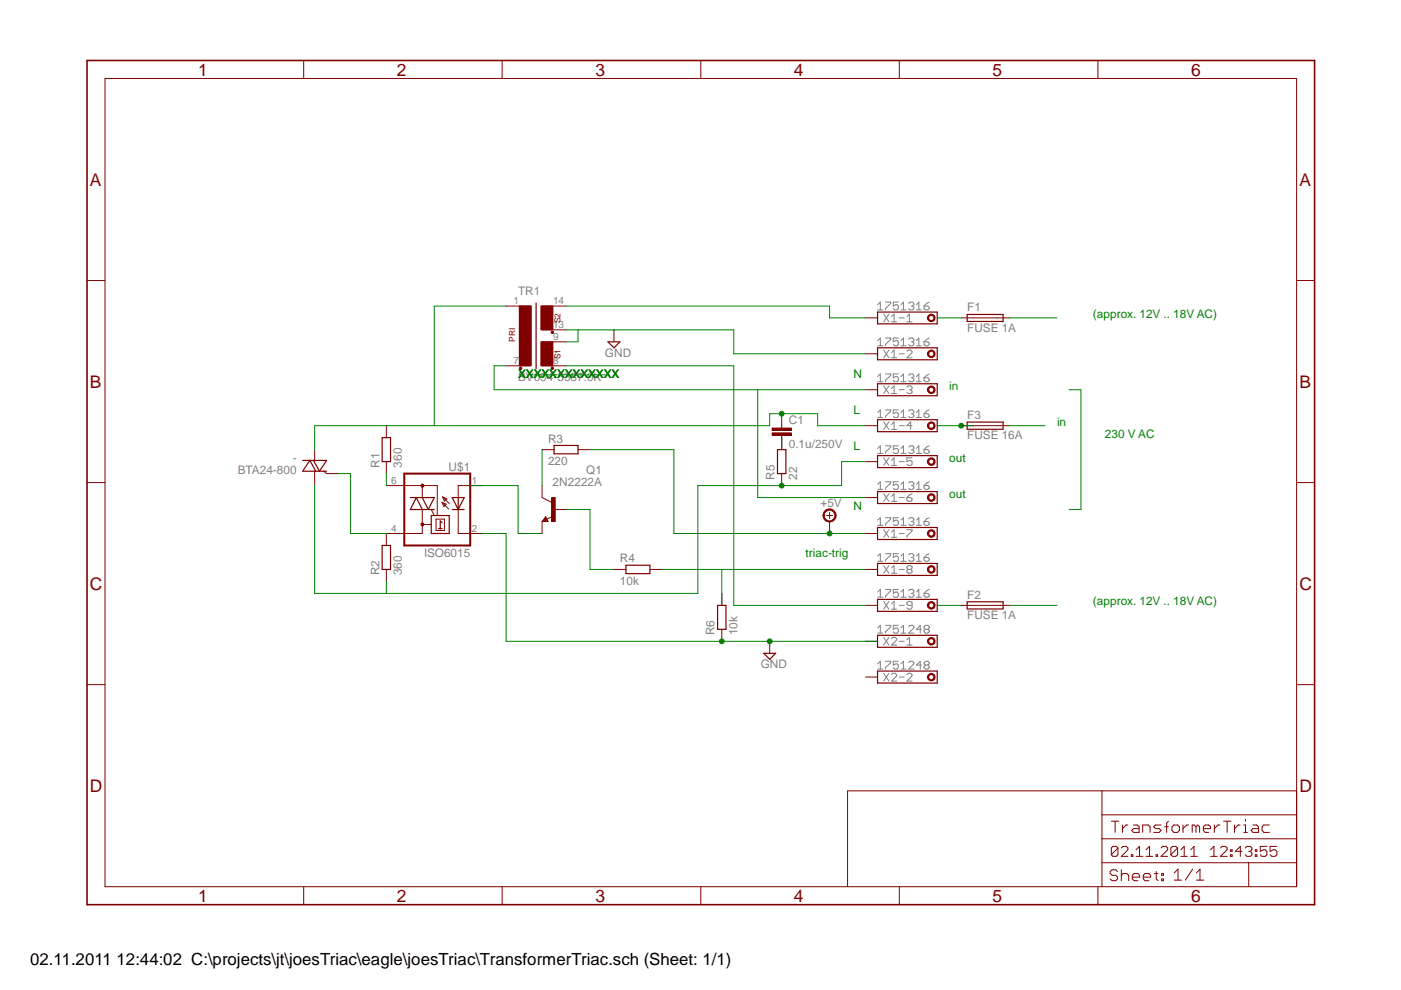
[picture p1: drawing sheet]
<svg xmlns="http://www.w3.org/2000/svg" width="297mm" height="210mm" viewBox="0 0 297 210" stroke-linecap="round" stroke-linejoin="round" font-family="sans-serif">
<g fill="none" stroke="#808080" stroke-width=".21">
<path d="M186.1 64.6l.5-.5v1.6M186.1 72.2l.5-.5v1.6M186.1 79.8l.5-.5v1.6M186.1 65.7h1.1M186.1 73.3h1.1M187.4 66.6l1.1 1.6M187.4 74.2l1.1 1.7M187.7 64.1h1.1v.2l-1.1 1.1v.3M187.7 71.7h1.1v.3l-1.1 1v.3M187.7 79.3h1.1v.3l-1.1 1v.3M188.5 66.6l-1.1 1.6M188.5 74.2l-1.1 1.7"/>
<path d="M189 67.1l.6-.5v1.6M189 74.8l.6-.6v1.7M189 68.2h1.1M189 75.9h1.1M190.5 64.1h-1.1v.8l.5-.3h.3l.3 .3v.5l-.3 .3h-.6l-.2-.3M190.5 71.7h-1.1v.8l.5-.3h.3l.3 .3v.5l-.3 .3h-.6l-.2-.3M190.5 79.3h-1.1v.8l.5-.3h.3l.3 .3v.5l-.3 .3h-.6l-.2-.3M190.7 67.4h1M190.7 75h1M191 65.7h1.1M191 64.6l.6-.5v1.6M191 72.2l.6-.5v1.6"/>
<path d="M191 79.8l.6-.5v1.6M191 73.3h1.1M192.3 74.5l.3-.3h.5l.3 .3v.3l-1.1 1.1h1.1M192.3 68.2h1.1M192.3 67.1l.5-.5v1.6M192.7 64.3l.2-.2h.6l.3 .2v.3l-.3 .3M192.7 72l.2-.3h.6l.3 .3v.2l-.3 .3M192.7 79.6l.2-.3h.6l.3 .3v.2l-.3 .3M193.2 64.9h.3M193.2 72.5h.3M193.5 64.9l.3 .3v.2l-.3 .3h-.6l-.2-.3M193.5 72.5l.3 .3v.2l-.3 .3h-.6l-.2-.3"/>
<path d="M194.3 65.7h1.1M194.3 64.6l.5-.5v1.6M194.3 72.2l.5-.5v1.6M194.3 79.8l.5-.5v1.6M194.3 73.3h1.1M195.9 64.9h.8l.3 .3v.2l-.3 .3h-.5l-.3-.3zM195.9 72.5h.8l.3 .3v.2l-.3 .3h-.5l-.3-.3zM197 64.1l-1.1 .8M197 71.7l-1.1 .8M197 79.3l-1.1 .8M186.1 87.5l.5-.6v1.6M186.1 95.1l.5-.6v1.6"/>
<path d="M186.1 80.9h1.1M186.1 88.5h1.1M186.1 96.1h1.1M187.4 81.8l1.1 1.6M187.4 89.5l1.1 1.6M187.4 97.1l1.1 1.6M187.7 86.9h1.1v.3l-1.1 1.1v.2M187.7 94.5h1.1v.3l-1.1 1.1v.2M188.5 81.8l-1.1 1.6M188.5 89.5l-1.1 1.6M188.5 97.1l-1.1 1.6M189 82.4l.6-.6v1.6"/>
<path d="M189 90l.6-.5v1.6M189 97.6l.6-.5v1.6M189 83.4h1.1M189 91.1h1.1M189 98.7h1.1M190.5 86.9h-1.1v.8l.5-.2h.3l.3 .2v.6l-.3 .2h-.6l-.2-.2M190.5 94.5h-1.1v.8l.5-.2h.3l.3 .2v.6l-.3 .2h-.6l-.2-.2M190.7 82.6h1M190.7 90.3h1M190.7 97.9h1M191 87.5l.6-.6v1.6M191 95.1l.6-.6v1.6"/>
<path d="M191 80.9h1.1M191 88.5h1.1M191 96.1h1.1M192.3 82.1l.3-.3h.5l.3 .3v.3l-.3 .2M192.7 87.2l.2-.3h.6l.3 .3v.3l-.3 .2M192.7 94.8l.2-.3h.6l.3 .3v.3l-.3 .2M192.8 82.6h.3M193.1 82.6l.3 .3v.3l-.3 .2h-.5l-.3-.2M193.2 80.1h.3M193.2 87.7h.3M193.2 95.3h.3M193.4 97.1h-1.1v.8l.5-.3h.3l.3 .3v.5l-.3 .3h-.5l-.3-.3"/>
<path d="M193.4 90.3h-1.1l.8-.8v1.6M193.5 80.1l.3 .3v.2l-.3 .3h-.6l-.2-.3M193.5 87.7l.3 .3v.3l-.3 .2h-.6l-.2-.2M193.5 95.3l.3 .3v.3l-.3 .2h-.6l-.2-.2M194.3 87.5l.5-.6v1.6M194.3 95.1l.5-.6v1.6M194.3 80.9h1.1M194.3 88.5h1.1M194.3 96.1h1.1M195.9 80.1h.8l.3 .3v.2l-.3 .3h-.5l-.3-.3zM195.9 87.7h.8l.3 .3v.3l-.3 .2h-.5l-.3-.2zM195.9 95.3h.8l.3 .3v.3l-.3 .2h-.5l-.3-.2z"/>
<path d="M197 86.9l-.5 .3-.6 .5M197 94.5l-.5 .3-.6 .5M186.1 102.7l.5-.5v1.6M186.1 110.3l.5-.5v1.6M186.1 117.9l.5-.5v1.6M186.1 103.8h1.1M186.1 111.4h1.1M186.1 119h1.1M187.4 104.7l1.1 1.6M187.4 112.3l1.1 1.6M187.4 119.9l1.1 1.6M187.7 102.2h1.1v.2l-1.1 1.1v.3"/>
<path d="M187.7 109.8h1.1v.2l-1.1 1.1v.3M187.7 117.4h1.1v.2l-1.1 1.1v.3M188.5 104.7l-1.1 1.6M188.5 112.3l-1.1 1.6M188.5 119.9l-1.1 1.6M189 105.2l.6-.5v1.6M189 112.8l.6-.5v1.6M189 106.3h1.1M189 113.9h1.1M190.5 102.2h-1.1v.8l.5-.3h.3l.3 .3v.5l-.3 .3h-.6l-.2-.3M190.5 109.8h-1.1v.8l.5-.3h.3l.3 .3v.5l-.3 .3h-.6l-.2-.3M190.5 117.4h-1.1v.8l.5-.3h.3l.3 .3v.5l-.3 .3h-.6l-.2-.3"/>
<path d="M190.7 105.5h1M190.7 113.1h1M191 102.7l.6-.5v1.6M191 110.3l.6-.5v1.6M191 117.9l.6-.5v1.6M191 103.8h1.1M191 111.4h1.1M191 119h1.1M192.3 105.5h.8l.3 .2v.3l-.3 .3h-.5l-.3-.3zM192.3 112.3h1.1v.3l-1.1 1.1v.2M192.7 102.4l.2-.2h.6l.3 .2v.3l-.3 .3M192.7 110l.2-.2h.6l.3 .2v.3l-.3 .3"/>
<path d="M192.7 117.6l.2-.2h.6l.3 .2v.3l-.3 .3M193.2 103h.3M193.2 110.6h.3M193.2 118.2h.3M193.4 104.7l-.6 .2-.5 .6M193.5 103l.3 .2v.3l-.3 .3h-.6l-.2-.3M193.5 110.6l.3 .2v.3l-.3 .3h-.6l-.2-.3M193.5 118.2l.3 .2v.3l-.3 .3h-.6l-.2-.3M194.3 102.7l.5-.5v1.6M194.3 110.3l.5-.5v1.6M194.3 117.9l.5-.5v1.6M194.3 103.8h1.1"/>
<path d="M194.3 111.4h1.1M194.3 119h1.1M195.9 103h.8l.3 .2v.3l-.3 .3h-.5l-.3-.3zM195.9 110.6h.8l.3 .2v.3l-.3 .3h-.5l-.3-.3zM195.9 118.2h.8l.3 .2v.3l-.3 .3h-.5l-.3-.3zM197 102.2l-.5 .2-.6 .6M197 109.8l-.5 .2-.6 .6M197 117.4l-.5 .2-.6 .6M186.1 125.5l.5-.5v1.6M186.1 133.1l.5-.5v1.6M186.1 126.6h1.1M186.1 134.2h1.1"/>
<path d="M187.4 127.5l1.1 1.7M187.4 135.1l1.1 1.7M187.7 125h1.1v.3l-1.1 1.1v.2M187.7 132.6h1.1v.3l-1.1 1v.3M188.5 127.5l-1.1 1.7M188.5 135.1l-1.1 1.7M189 120.4l.6-.5v1.6M189 128.1l.6-.6v1.7M189 121.5h1.1M189 129.2h1.1M189 135.4l.3-.3h.5l.3 .3v.3l-1.1 1.1h1.1M190.5 125h-1.1v.8l.5-.3h.3l.3 .3v.6l-.3 .2h-.6l-.2-.2"/>
<path d="M190.5 132.6h-1.1v.8l.5-.3h.3l.3 .3v.5l-.3 .3h-.6l-.2-.3M190.7 120.7h1M190.7 128.4h1M190.7 136h1M191 125.5l.6-.5v1.6M191 133.1l.6-.5v1.6M191 126.6h1.1M191 134.2h1.1M192.3 135.7l.5-.6v1.7M192.3 136.8h1.1M192.6 120.7l-.3-.3v-.2l.3-.3h.5l.3 .3v.2l-.3 .3M192.6 120.7l-.3 .3v.3l.3 .2h.5l.3-.2v-.3l-.3-.3"/>
<path d="M192.6 120.7h.5M192.7 125.3l.2-.3h.6l.3 .3v.2l-.3 .3M192.7 132.9l.2-.3h.6l.3 .3v.2l-1.1 1.1h1.1M193.2 125.8h.3M193.4 128.4h-.8l-.3-.3v-.3l.3-.3h.5l.3 .3v1.1l-.3 .3h-.5l-.3-.3M193.5 125.8l.3 .3v.3l-.3 .2h-.6l-.2-.2M194.3 125.5l.5-.5v1.6M194.3 126.6h1.1M195.4 133.4h-1.1l.8-.8v1.6M195.9 125.8h.8l.3 .3v.3l-.3 .2h-.5l-.3-.2zM196.2 133.4l-.3-.3v-.2l.3-.3h.5l.3 .3v.2l-.3 .3M196.2 133.4l-.3 .3v.2l.3 .3h.5l.3-.3v-.2l-.3-.3"/>
<path d="M196.2 133.4h.5M197 125l-1.1 .8M186.1 140.8l.5-.6v1.7M186.1 141.9h1.1M187.4 142.7l1.1 1.7M187.7 140.2h1.1v.3l-1.1 1.1v.3M188.5 142.7l-1.1 1.7M189 143l.3-.3h.5l.3 .3v.3l-1.1 1.1h1.1M190.5 140.2h-1.1v.8l.5-.2h.3l.3 .2v.6l-.3 .3h-.6l-.2-.3M190.7 143.6h1M191 140.8l.6-.6v1.7M191 141.9h1.1"/>
<path d="M192.3 143l.3-.3h.5l.3 .3v.3l-1.1 1.1h1.1M192.7 140.5l.2-.3h.6l.3 .3v.3l-1.1 1.1h1.1M195.4 141h-1.1l.8-.8v1.7M196.2 141l-.3-.2v-.3l.3-.3h.5l.3 .3v.3l-.3 .2M196.2 141l-.3 .3v.3l.3 .3h.5l.3-.3v-.3l-.3-.3M196.2 141h.5"/>
</g>
<path d="M113.7 64.3v13.9" fill="none" stroke="#800000" stroke-width=".25"/>
<path d="M107.3 64.9h5.1M107.3 77.6h5.1M114.9 64.9h5.1M114.9 77.6h5.1M114.9 72.5h5.1M114.9 69.9h5.1" fill="none" stroke="#800000" stroke-width=".21"/>
<path d="M110.1 64.9h2.5v12.7h-2.5z" fill-rule="evenodd" fill="#800000"/>
<path d="M110.1 64.9h2.5v12.7h-2.5z" fill="none" stroke="#800000" stroke-width=".21"/>
<path d="M114.7 64.9h2.5v5h-2.5z" fill-rule="evenodd" fill="#800000"/>
<path d="M114.7 64.9h2.5v5h-2.5z" fill="none" stroke="#800000" stroke-width=".21"/>
<path d="M114.7 72.5h2.5v5.1h-2.5z" fill-rule="evenodd" fill="#800000"/>
<path d="M114.7 72.5h2.5v5.1h-2.5z" fill="none" stroke="#800000" stroke-width=".21"/>
<path d="M110.2 77.9h.4v.4h-.4z" fill-rule="evenodd" fill="#800000"/>
<path d="M110.2 77.9h.4v.4h-.4z" fill="none" stroke="#800000" stroke-width=".21"/>
<path d="M116.9 77.9h.4v.4h-.4z" fill-rule="evenodd" fill="#800000"/>
<path d="M116.9 77.9h.4v.4h-.4z" fill="none" stroke="#800000" stroke-width=".21"/>
<path d="M116.9 70.3h.4v.4h-.4z" fill-rule="evenodd" fill="#800000"/>
<path d="M116.9 70.3h.4v.4h-.4zM130.2 69.9v2.6M183.5 67.4h2.6" fill="none" stroke="#800000" stroke-width=".21"/>
<path d="M128.9 72.5h2.5l-1.2 1.2zM186.1 66.2h12.6v2.5h-12.6z" fill="none" stroke="#800000" stroke-width=".25"/>
<path d="M196.7 67.1a.82 .82 0 0 1 1.4-.2 .82 .82 0 0 1-.4 1.3 .82 .82 0 0 1-1.1-.8h.3a.56 .56 0 0 1 .7-.5 .56 .56 0 0 1 .3 .8 .56 .56 0 0 1-.9 0l-.1-.3h-.3z" fill-rule="evenodd" fill="#800000"/>
<path d="M183.5 75h2.6M196.7 67.1a.82 .82 0 0 1 1.4-.2 .82 .82 0 0 1-.4 1.3 .82 .82 0 0 1-1.1-.8h.3a.56 .56 0 0 1 .7-.5 .56 .56 0 0 1 .3 .8 .56 .56 0 0 1-.9 0l-.1-.3h-.3z" fill="none" stroke="#800000" stroke-width=".21"/>
<path d="M186.1 73.7h12.6v2.6h-12.6z" fill="none" stroke="#800000" stroke-width=".25"/>
<path d="M196.7 74.6a.82 .82 0 0 1 1.4-.2 .82 .82 0 0 1-.3 1.4 .82 .82 0 0 1-1.2-.8h.3a.55 .55 0 0 1 .7-.6 .55 .55 0 0 1 .3 .9 .55 .55 0 0 1-.9 0l-.1-.3h-.3z" fill-rule="evenodd" fill="#800000"/>
<path d="M196.7 74.6a.82 .82 0 0 1 1.4-.2 .82 .82 0 0 1-.3 1.4 .82 .82 0 0 1-1.2-.8h.3a.55 .55 0 0 1 .7-.6 .55 .55 0 0 1 .3 .9 .55 .55 0 0 1-.9 0l-.1-.3h-.3zM183.5 82.6h2.6" fill="none" stroke="#800000" stroke-width=".21"/>
<path d="M186.1 81.4h12.6v2.5h-12.6z" fill="none" stroke="#800000" stroke-width=".25"/>
<path d="M196.7 82.3a.82 .82 0 0 1 1.4-.2 .82 .82 0 0 1-.3 1.3 .82 .82 0 0 1-1.2-.8h.3a.55 .55 0 0 1 .7-.5 .55 .55 0 0 1 .3 .8 .55 .55 0 0 1-.9 0l-.1-.3h-.3z" fill-rule="evenodd" fill="#800000"/>
<path d="M183.5 90.3h2.6M196.7 82.3a.82 .82 0 0 1 1.4-.2 .82 .82 0 0 1-.3 1.3 .82 .82 0 0 1-1.2-.8h.3a.55 .55 0 0 1 .7-.5 .55 .55 0 0 1 .3 .8 .55 .55 0 0 1-.9 0l-.1-.3h-.3z" fill="none" stroke="#800000" stroke-width=".21"/>
<path d="M186.1 89h12.6v2.5h-12.6z" fill="none" stroke="#800000" stroke-width=".25"/>
<path d="M196.7 89.9a.82 .82 0 0 1 1.4-.2 .82 .82 0 0 1-.3 1.3 .82 .82 0 0 1-1.2-.7h.3a.55 .55 0 0 1 .7-.6 .55 .55 0 0 1 .3 .8 .55 .55 0 0 1-.9 0l-.1-.2h-.3z" fill-rule="evenodd" fill="#800000"/>
<path d="M183.5 97.9h2.6M196.7 89.9a.82 .82 0 0 1 1.4-.2 .82 .82 0 0 1-.3 1.3 .82 .82 0 0 1-1.2-.7h.3a.55 .55 0 0 1 .7-.6 .55 .55 0 0 1 .3 .8 .55 .55 0 0 1-.9 0l-.1-.2h-.3z" fill="none" stroke="#800000" stroke-width=".21"/>
<path d="M186.1 96.6h12.6v2.5h-12.6z" fill="none" stroke="#800000" stroke-width=".25"/>
<path d="M196.7 97.5a.82 .82 0 0 1 1.4-.2 .82 .82 0 0 1-.3 1.3 .82 .82 0 0 1-1.2-.7h.3a.55 .55 0 0 1 .7-.6 .55 .55 0 0 1 .3 .9 .55 .55 0 0 1-.9-.1l-.1-.2h-.3z" fill-rule="evenodd" fill="#800000"/>
<path d="M196.7 97.5a.82 .82 0 0 1 1.4-.2 .82 .82 0 0 1-.3 1.3 .82 .82 0 0 1-1.2-.7h.3a.55 .55 0 0 1 .7-.6 .55 .55 0 0 1 .3 .9 .55 .55 0 0 1-.9-.1l-.1-.2h-.3zM183.5 105.5h2.6" fill="none" stroke="#800000" stroke-width=".21"/>
<path d="M186.1 104.2h12.6v2.6h-12.6z" fill="none" stroke="#800000" stroke-width=".25"/>
<path d="M196.7 105.1a.82 .82 0 0 1 1.4-.2 .82 .82 0 0 1-.3 1.3 .82 .82 0 0 1-1.2-.7h.3a.55 .55 0 0 1 .7-.6 .55 .55 0 0 1 .3 .9 .55 .55 0 0 1-.9-.1l-.1-.2h-.3z" fill-rule="evenodd" fill="#800000"/>
<path d="M183.5 113.1h2.6M196.7 105.1a.82 .82 0 0 1 1.4-.2 .82 .82 0 0 1-.3 1.3 .82 .82 0 0 1-1.2-.7h.3a.55 .55 0 0 1 .7-.6 .55 .55 0 0 1 .3 .9 .55 .55 0 0 1-.9-.1l-.1-.2h-.3z" fill="none" stroke="#800000" stroke-width=".21"/>
<path d="M186.1 111.8h12.6v2.6h-12.6z" fill="none" stroke="#800000" stroke-width=".25"/>
<path d="M196.7 112.7a.82 .82 0 0 1 1.3-.2 .82 .82 0 0 1-.2 1.4 .82 .82 0 0 1-1.2-.8h.3a.55 .55 0 0 1 .7-.6 .55 .55 0 0 1 .3 .9 .55 .55 0 0 1-.9 0l-.1-.3h-.3z" fill-rule="evenodd" fill="#800000"/>
<path d="M196.7 112.7a.82 .82 0 0 1 1.3-.2 .82 .82 0 0 1-.2 1.4 .82 .82 0 0 1-1.2-.8h.3a.55 .55 0 0 1 .7-.6 .55 .55 0 0 1 .3 .9 .55 .55 0 0 1-.9 0l-.1-.3h-.3zM183.5 120.7h2.6" fill="none" stroke="#800000" stroke-width=".21"/>
<path d="M186.1 119.5h12.6v2.5h-12.6z" fill="none" stroke="#800000" stroke-width=".25"/>
<path d="M196.7 120.4a.82 .82 0 0 1 1.3-.2 .82 .82 0 0 1-.2 1.3 .82 .82 0 0 1-1.2-.8h.3a.55 .55 0 0 1 .7-.5 .55 .55 0 0 1 .3 .8 .55 .55 0 0 1-.9 0l-.1-.3h-.3z" fill-rule="evenodd" fill="#800000"/>
<path d="M183.5 128.4h2.6M196.7 120.4a.82 .82 0 0 1 1.3-.2 .82 .82 0 0 1-.2 1.3 .82 .82 0 0 1-1.2-.8h.3a.55 .55 0 0 1 .7-.5 .55 .55 0 0 1 .3 .8 .55 .55 0 0 1-.9 0l-.1-.3h-.3z" fill="none" stroke="#800000" stroke-width=".21"/>
<path d="M186.1 127.1h12.6v2.5h-12.6z" fill="none" stroke="#800000" stroke-width=".25"/>
<path d="M196.7 128a.82 .82 0 0 1 1.3-.2 .82 .82 0 0 1-.2 1.3 .82 .82 0 0 1-1.2-.7h.3a.55 .55 0 0 1 .7-.6 .55 .55 0 0 1 .3 .8 .55 .55 0 0 1-.9 0l-.1-.2h-.3z" fill-rule="evenodd" fill="#800000"/>
<path d="M66.7 95.3v2.6M66.7 99.9v3.1M68.6 99.9l.7 .5h2.5M183.5 136h2.6M196.7 128a.82 .82 0 0 1 1.3-.2 .82 .82 0 0 1-.2 1.3 .82 .82 0 0 1-1.2-.7h.3a.55 .55 0 0 1 .7-.6 .55 .55 0 0 1 .3 .8 .55 .55 0 0 1-.9 0l-.1-.2h-.3z" fill="none" stroke="#800000" stroke-width=".21"/>
<path d="M64.2 97.6h5.1l-1.6 2.3-1.2-2.3M67 99.9l-1.3-2.3-1.5 2.3h5.1M186.1 134.7h12.6v2.5h-12.6z" fill="none" stroke="#800000" stroke-width=".25"/>
<path d="M196.7 135.6a.82 .82 0 0 1 1.3-.2 .82 .82 0 0 1-.2 1.3 .82 .82 0 0 1-1.2-.7h.3a.56 .56 0 0 1 .7-.6 .56 .56 0 0 1 .3 .9 .56 .56 0 0 1-.9-.1l-.1-.2h-.3z" fill-rule="evenodd" fill="#800000"/>
<path d="M196.7 135.6a.82 .82 0 0 1 1.3-.2 .82 .82 0 0 1-.2 1.3 .82 .82 0 0 1-1.2-.7h.3a.56 .56 0 0 1 .7-.6 .56 .56 0 0 1 .3 .9 .56 .56 0 0 1-.9-.1l-.1-.2h-.3zM183.5 143.6h2.6" fill="none" stroke="#800000" stroke-width=".21"/>
<path d="M186.1 142.3h12.6v2.5h-12.6z" fill="none" stroke="#800000" stroke-width=".25"/>
<path d="M196.7 143.2a.82 .82 0 0 1 1.4-.2 .82 .82 0 0 1-.4 1.3 .82 .82 0 0 1-1.1-.7h.3a.56 .56 0 0 1 .7-.6 .56 .56 0 0 1 .3 .9 .56 .56 0 0 1-.9-.1l-.1-.2h-.3z" fill-rule="evenodd" fill="#800000"/>
<g fill="none" stroke="#800000" stroke-width=".21">
<path d="M81.9 103h2.6M81.9 113.1h2.6M89.5 105.5v-2.5h3.2v6.3M89.5 111.2h1.9M91.4 108l.7 1.3M92.5 110.1h1.7v2.4h-1.7zM93.7 106.5l1.4 1.4M93.7 106.5l.9 .4-.5 .5zM93.8 105.4l.9 .3-.5 .6zM93.8 105.4l1.4 1.4M97.2 103v2.5M97.2 108v5.1"/>
<path d="M99.7 103h2.5M99.7 113.1h2.5M196.7 143.2a.82 .82 0 0 1 1.4-.2 .82 .82 0 0 1-.4 1.3 .82 .82 0 0 1-1.1-.7h.3a.56 .56 0 0 1 .7-.6 .56 .56 0 0 1 .3 .9 .56 .56 0 0 1-.9-.1l-.1-.2h-.3z"/>
</g>
<path d="M87 105.5h5.1l-1.3 2.5-1.3-2.5M89.5 108l-1.2-2.5-1.3 2.5h5.1M91.4 109.3h3.8v3.8h-3.8zM93 112.1h.7M93.7 110.8l-.4-.4v1.7M95.9 105.5h2.5l-1.2 2.5zM95.9 108h2.5M97.2 105.5v2.5" fill="none" stroke="#800000" stroke-width=".25"/>
<path d="M89.3 102.7l.2-.1 .3 .1v.5h-.5z" fill-rule="evenodd" fill="#800000"/>
<path d="M89.3 102.7l.2-.1 .3 .1v.5h-.5z" fill="none" stroke="#800000" stroke-width=".21"/>
<path d="M89.3 111h.5v.4l-.3 .1-.2-.1z" fill-rule="evenodd" fill="#800000"/>
<g fill="none" stroke="#800000" stroke-width=".21">
<path d="M81.9 90.3v2.5M81.9 97.9v2.5M114.9 95.3h2.6M122.6 95.3h2.5M81.9 113.1v2.6M84.5 103h5M89.3 111h.5v.4l-.3 .1-.2-.1zM89.5 108v5.1h-5M97.2 103h2.5M97.2 113.1h2.5M114.9 103v2.5M114.9 110.6v2.5"/>
<path d="M117.5 108h2.5M81.9 120.7v2.6M130.2 120.7h2.5M137.8 120.7h2.5"/>
</g>
<path d="M85.7 100.4h14v15.3h-14z" fill="none" stroke="#800000" stroke-width=".42"/>
<path d="M81 92.8h1.8v5.1h-1.8zM117.5 94.4h5.1v1.8h-5.1zM81 115.7h1.8v5h-1.8zM132.7 119.8h5.1v1.8h-5.1z" fill="none" stroke="#800000" stroke-width=".25"/>
<path d="M117 105.5h.7v5.1h-.7z" fill-rule="evenodd" fill="#800000"/>
<g fill="none" stroke="#800000" stroke-width=".21">
<path d="M22.3 16.6h252.6v171.4h-252.6zM64.4 12.8v3.8M106.5 12.8v3.8M148.6 12.8v3.8M190.7 12.8v3.8M232.8 12.8v3.8M18.5 59.5h3.8M274.9 59.5h3.8M203.8 67.4h10.1M165.7 87.7v2.6M165.7 92.8v2.5M203.8 90.3h10.1"/>
<path d="M18.5 102.3h3.8M114.9 105.5l2.1 1M115.7 109.6l.5 1h-1.3zM117 105.5h.7v5.1h-.7zM117.2 109.5l-1.3 .6M274.9 102.3h3.8M203.8 128.4h10.1M18.5 145.2h3.8M274.9 145.2h3.8M233.6 167.7v20.3M233.6 177.8h41.3M233.6 172.8h41.3"/>
<path d="M235.6 174.1h1.6M236.4 174.1v2.4M237 179.8l-.3-.3h-.7l-.4 .3v1.4M237 179.8v1.4l-.3 .4h-.7l-.4-.4M237 179.8l-1.4 1.4M237.7 179.8l.4-.3h.7l.3 .3v.4l-1.4 1.4h1.4M238 174.9v1.6M239.1 174.9h-.3l-.8 .8M240.3 174.9h.8l.4 .4v1.2h-1.2l-.4-.4 .4-.4h1.2M242.3 176.5v-1.6h1.2l.3 .4v1.2M246.2 174.9h-1.2l-.4 .4 .4 .4h.8l.4 .4-.4 .4h-1.2M246.2 179.8l.3-.3h.7l.4 .3v.4l-1.4 1.4h1.4"/>
<path d="M246.9 175.3h.8M247.7 174.1l-.3 .4v2M248.5 175.3l.4-.4h.8l.4 .4v.8l-.4 .4h-.8l-.4-.4zM249.7 179.8l-.4-.3h-.7l-.4 .3v1.4M249.7 179.8v1.4l-.4 .4h-.7l-.4-.4M249.7 179.8l-1.5 1.4M250.8 174.9v1.6M252 174.9h-.4l-.8 .8M253.6 175.3l-.4-.4h-.4v1.6M253.6 175.3v1.2M253.6 175.3l.4-.4 .3 .4v1.2M255.1 175.7h1.6v-.4l-.4-.4h-.8l-.4 .4v.8l.4 .4h.8"/>
<path d="M257.5 174.9v1.6M258.7 174.9h-.5l-.7 .8M258.8 179.8l.3-.3h.7l.4 .3v.4l-1.4 1.4h1.4M259.4 174.1h1.6M260.2 174.1v2.4M261.7 174.9v1.6M262.9 174.9h-.4l-.8 .8M263.7 174.9h.4v1.6M263.7 176.5h.8M264 179.8l.4-.3h.7l.3 .3v.4l-.3 .3M264.1 173.7v.4M265.6 174.9h.8l.4 .4v1.2h-1.2l-.3-.4 .3-.4h1.2"/>
<path d="M268.6 179.5h-1.4v1l.7-.3h.4l.3 .3v.7l-.3 .4h-.8l-.3-.4M269.2 174.9h-1.2l-.4 .4v.8l.4 .4h1.2M270.7 179.5h-1.4v1l1-.3 .4 .3v.7l-.4 .4h-.6l-.4-.4M274.9 167.7h-95.2v20.3M64.4 188v3.8M106.5 188v3.8M148.6 188v3.8M190.7 188v3.8M232.8 188v3.8M233.6 182.9h41.3M236.9 184.8l-.3-.4h-.8l-.4 .4v.4l.4 .4h.8l.3 .4v.4l-.3 .3h-.8l-.4-.3M237.7 184.4v2.3"/>
<path d="M237.7 185.6l.4-.4h.8l.4 .4v1.1M239.9 181.2h.3v.4h-.3zM240.1 186h1.5v-.4l-.3-.4h-.9l-.3 .4v.8l.3 .3h.9M240.9 181.6h1.4M240.9 180.2l.7-.7v2.1M242.4 186h1.6v-.4l-.4-.4h-.8l-.4 .4v.8l.4 .3h.8M243 181.6h1.4M243 180.2l.7-.7v2.1M244.7 185.2h.8M245.1 181.2h.3v.4h-.3zM245.1 184.8v1.6l.4 .3M246.3 185.2h.4v.4h-.4z"/>
<path d="M246.3 186.4h.4v.3h-.4zM249 185.1l.8-.8v2.3M249 186.6h1.5M250.4 181.6h1.4M250.4 180.2l.7-.7v2.1M252.5 181.6h1.4M252.5 180.2l.6-.7v2.1M252.9 184.3l-1.6 2.3M253.7 186.6h1.5M253.7 185.1l.7-.8v2.3M256.7 181.6h1.4M256.7 180.2l.7-.7v2.1"/>
<path d="M260.9 181.2h.3v.4h-.3zM260.9 180.2h.3v.3h-.3zM263.4 180.5h-1.5l1.1-1v2.1M264.7 182.9v5.1M264.7 180.5h.4M265.1 180.5l.3 .3v.4l-.3 .4h-.7l-.4-.4M266.1 181.2h.4v.4h-.4zM266.1 180.2h.4v.3h-.4z"/>
</g>
<path d="M205.1 66.7h7.6v1.5h-7.6zM205.1 89.5h7.6v1.5h-7.6zM115.7 110.1l-.1 .2h.3l-.2-.5-.5 .6h.7M205.1 127.6h7.6v1.5h-7.6z" fill="none" stroke="#800000" stroke-width=".25"/>
<path d="M18.5 12.8h260.2v179h-260.2z" fill="none" stroke="#800000" stroke-width=".34"/>
<path d="M163.7 90.8h4.1v.5h-4.1z" fill-rule="evenodd" fill="#800000"/>
<path d="M163.7 90.8h4.1v.5h-4.1z" fill="none" stroke="#800000" stroke-width=".21"/>
<path d="M163.7 91.8h4.1v.5h-4.1z" fill-rule="evenodd" fill="#800000"/>
<path d="M163.7 91.8h4.1v.5h-4.1zM165.7 90.3v.5M165.7 92.3v.5M175.9 110.6v2.5M163.2 136v2.5" fill="none" stroke="#800000" stroke-width=".21"/>
<path d="M161.9 138.5h2.6l-1.3 1.3z" fill="none" stroke="#800000" stroke-width=".25"/>
<path d="M174.8 108.4a1.4 1.4 0 0 1 2.2 .1 1.4 1.4 0 0 1-.7 2.1 1.4 1.4 0 0 1-1.8-1.3h.2a1.15 1.15 0 0 1 1.7-1 1.15 1.15 0 0 1 .2 2 1.15 1.15 0 0 1-1.8-.6l-.1-.4h-.2z" fill-rule="evenodd" fill="#800000"/>
<path d="M165.7 92.8v2.5M165.7 100.4v2.6M174.8 108.4a1.4 1.4 0 0 1 2.2 .1 1.4 1.4 0 0 1-.7 2.1 1.4 1.4 0 0 1-1.8-1.3h.2a1.15 1.15 0 0 1 1.7-1 1.15 1.15 0 0 1 .2 2 1.15 1.15 0 0 1-1.8-.6l-.1-.4h-.2zM175.3 109.3h1.2M175.9 108.7v1.2M153 125.8v2.6M153 133.4v2.6" fill="none" stroke="#800000" stroke-width=".21"/>
<path d="M164.8 95.3h1.8v5.1h-1.8zM152.1 128.4h1.8v5h-1.8z" fill="none" stroke="#800000" stroke-width=".25"/>
<path d="M120 69.9h35.6v5.1h27.9M122.6 69.9v2.6h-2.6M102.2 113.1h5.1v22.9h78.8" fill="none" stroke="#008000" stroke-width=".21"/>
<circle cx="163.2" cy="136" r=".51" fill="#008000"/>
<circle cx="163.2" cy="136" r=".51" fill="none" stroke="#008000" stroke-width=".21"/>
<circle cx="153" cy="136" r=".51" fill="#008000"/>
<g fill="none" stroke="#008000" stroke-width=".21">
<path d="M107.3 64.9h-15.2v25.4M107.3 77.6h-2.5v5h78.7M120 64.9h55.9v2.5h7.6M120 77.6h35.6v50.8h27.9M160.7 82.6v22.9h22.8M183.5 90.3h-10.1v-2.6h-10.2v2.6h-96.5v5"/>
<circle cx="153" cy="136" r=".51"/>
</g>
<circle cx="165.7" cy="87.7" r=".51" fill="#008000"/>
<g fill="none" stroke="#008000" stroke-width=".21">
<path d="M183.5 97.9h-5.1v5.1h-30.4v22.8h-81.3v-22.8M81.9 123.3v2.5"/>
<circle cx="165.7" cy="87.7" r=".51"/>
</g>
<circle cx="165.7" cy="103" r=".51" fill="#008000"/>
<g fill="none" stroke="#008000" stroke-width=".21">
<path d="M114.9 95.3v7.7M198.7 90.3h7.6M71.8 100.4h2.5v12.7h7.6M81.9 100.4v2.6M99.7 103h10.2v10.1h5M120 108h5.1v12.7h5.1M140.3 120.7h43.2M153 120.7v7.7"/>
<circle cx="165.7" cy="103" r=".51"/>
</g>
<circle cx="203.8" cy="90.3" r=".51" fill="#008000"/>
<g fill="none" stroke="#008000" stroke-width=".21">
<path d="M198.7 67.4h5.1M213.9 67.4h10.2M125.1 95.3h17.8v17.8h40.6M213.9 90.3h7.7M213.9 128.4h10.2"/>
<circle cx="203.8" cy="90.3" r=".51"/>
</g>
<circle cx="175.9" cy="113.1" r=".51" fill="#008000"/>
<g fill="none" stroke="#008000" stroke-width=".21">
<path d="M165.7 92.8v2.5M226.6 82.6h2.6v25.4h-2.6M198.7 128.4h5.1"/>
<circle cx="175.9" cy="113.1" r=".51"/>
</g>
<g font-size="3.7" fill="#800000">
<text x="42" y="16">1</text>
<text x="84.1" y="16">2</text>
<text x="126.2" y="16">3</text>
<text x="168.3" y="16">4</text>
<text x="210.4" y="16">5</text>
<text x="252.6" y="16">6</text>
<text x="19" y="39.4">A</text>
<text x="275.5" y="39.4">A</text>
<text x="19" y="82.2">B</text>
<text x="275.5" y="82.2">B</text>
<text x="19" y="125.1">C</text>
<text x="275.5" y="125.1">C</text>
<text x="19" y="167.9">D</text>
<text x="275.5" y="167.9">D</text>
<text x="42" y="191.2">1</text>
<text x="84.1" y="191.2">2</text>
<text x="126.2" y="191.2">3</text>
<text x="168.3" y="191.2">4</text>
<text x="210.4" y="191.2">5</text>
<text x="252.6" y="191.2">6</text>
</g>
<text font-size="3.6" x="6.4" y="204.6">02.11.2011 12:44:02 C:\projects\jt\joesTriac\eagle\joesTriac\TransformerTriac.sch (Sheet: 1/1)</text>
<g font-size="2.5" fill="#808080">
<text x="109.9" y="62.6">TR1</text>
<text x="205.1" y="70.3">FUSE 1A</text>
<text x="205.1" y="66">F1</text>
<text x="128.3" y="75.6">GND</text>
<text x="109.9" y="80.7">BV054-5387.0K</text>
<text x="167.3" y="89.9">C1</text>
<text x="205.1" y="88.9">F3</text>
<text x="116.2" y="93.9">R3</text>
<text x="167.3" y="95">0.1u/250V</text>
<text x="205.1" y="93.2">FUSE 16A</text>
<text x="50.4" y="100.4">BTA24-800</text>
<text x="62.1" y="97.9">-</text>
<text x="80.4" y="99.1" transform="rotate(-90 80.4 99.1)">R1</text>
<text x="85.2" y="99.1" transform="rotate(-90 85.2 99.1)">360</text>
<text x="95.1" y="99.8">U$1</text>
<text x="116.2" y="98.6">220</text>
<text x="124.3" y="100.4">Q1</text>
<text x="164.2" y="101.7" transform="rotate(-90 164.2 101.7)">R5</text>
<text x="169" y="101.7" transform="rotate(-90 169 101.7)">22</text>
<text x="117.2" y="103">2N2222A</text>
<text x="174" y="107.4">+5V</text>
<text x="89.9" y="118.1">ISO6015</text>
<text x="131.4" y="119.2">R4</text>
<text x="80.4" y="122" transform="rotate(-90 80.4 122)">R2</text>
<text x="85.2" y="122" transform="rotate(-90 85.2 122)">360</text>
<text x="131.4" y="124">10k</text>
<text x="205.1" y="131.3">FUSE 1A</text>
<text x="205.1" y="127">F2</text>
<text x="151.5" y="134.7" transform="rotate(-90 151.5 134.7)">R6</text>
<text x="156.3" y="134.7" transform="rotate(-90 156.3 134.7)">10k</text>
<text x="161.3" y="141.7">GND</text>
</g>
<g font-size="2.5" fill="#008000">
<text x="231.7" y="67.4">(approx. 12V .. 18V AC)</text>
<text x="109.9" y="80.1">XXXXXXXXXXXXX</text>
<text x="112.4" y="80.1">--------------------</text>
<text x="181" y="80.1">N</text>
<text x="201.2" y="82.6">in</text>
<text x="181" y="87.7">L</text>
<text x="181" y="95.3">L</text>
<text x="224.1" y="90.3">in</text>
<text x="234.3" y="92.8">230 V AC</text>
<text x="201.2" y="97.9">out</text>
<text x="201.2" y="105.5">out</text>
<text x="181" y="108">N</text>
<text x="170.8" y="118.2">triac-trig</text>
<text x="231.7" y="128.4">(approx. 12V .. 18V AC)</text>
</g>
<g font-size="2.1" fill="#808080">
<text x="108.9" y="64.5">1</text>
<text x="117.3" y="64.5">14</text>
<text x="117.3" y="69.6">13</text>
<text x="108.9" y="77.2">7</text>
<text x="117.3" y="77.2">8</text>
<text x="117.3" y="72.1">9</text>
<text x="82.9" y="102.6">6</text>
<text x="100.1" y="102.6">1</text>
<text x="82.9" y="112.8">4</text>
<text x="100.1" y="112.8">2</text>
</g>
<g font-size="1.8" fill="#800000">
<text x="118.9" y="68.6" transform="rotate(-90 118.9 68.6)">S2</text>
<text x="109.2" y="72.5" transform="rotate(-90 109.2 72.5)">PRI</text>
<text x="118.9" y="76.2" transform="rotate(-90 118.9 76.2)">S1</text>
</g>
</svg>
